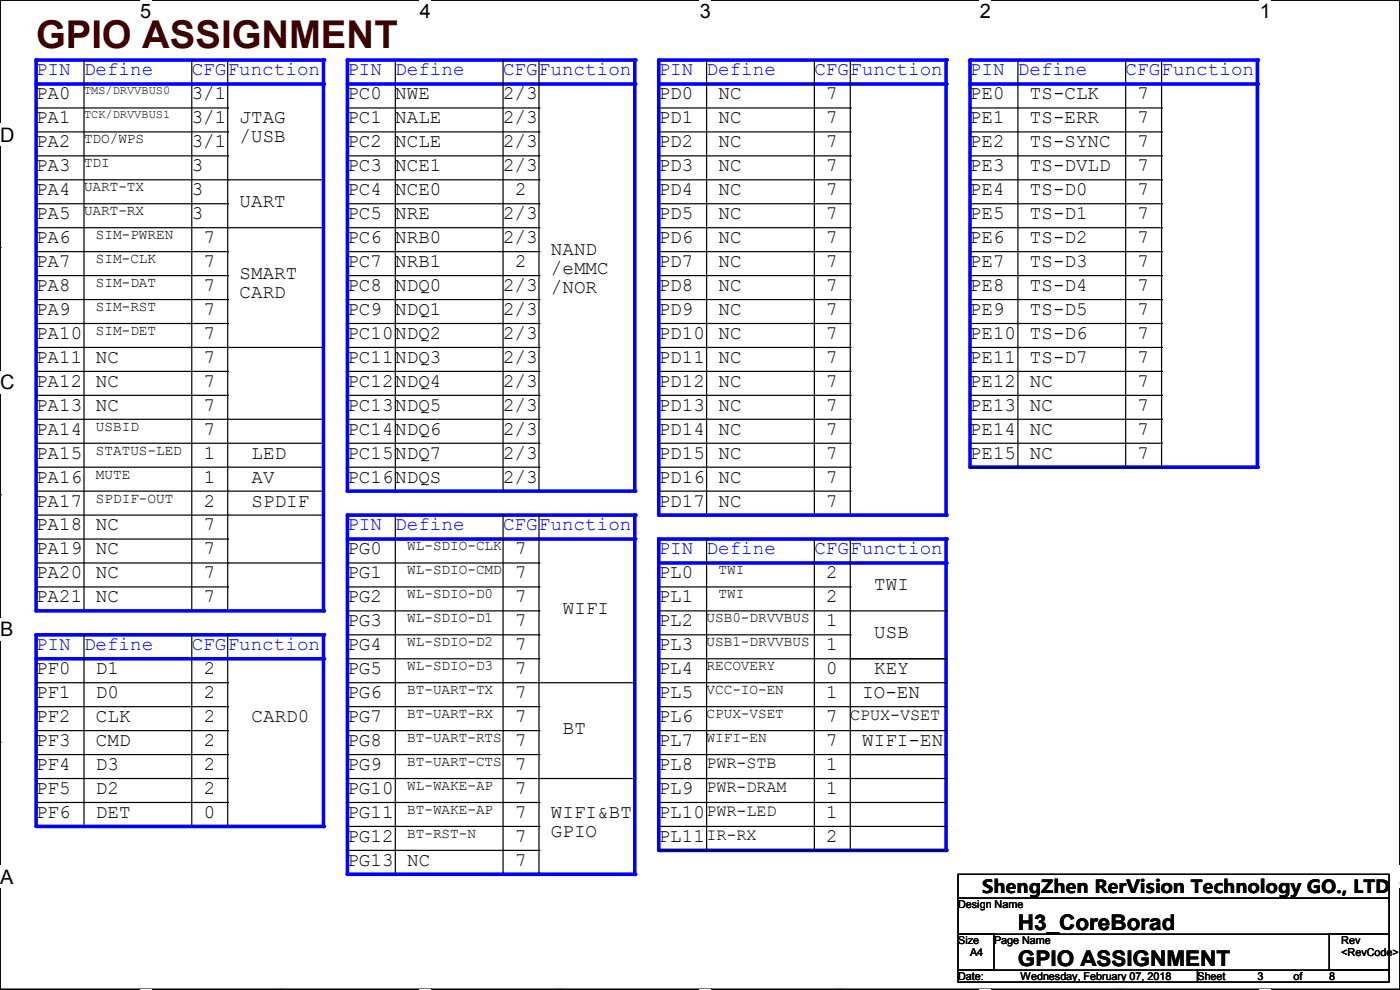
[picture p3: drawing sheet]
<svg xmlns="http://www.w3.org/2000/svg" width="297mm" height="210mm" viewBox="0 0 297 210" stroke-linecap="round" stroke-linejoin="round" font-family="sans-serif">
<path d="M0 0h297v209.8h-297z" fill="none" stroke="#000" stroke-width=".25"/>
<g fill="#fff">
<path d="M29.7 0h2.4v4.8h-2.4z"/>
<path d="M29.7 209.8h2.4v.2h-2.4z"/>
</g>
<path d="M59.4 0h.1M59.4 209.8h.1" fill="none" stroke="#000" stroke-width=".25"/>
<g fill="#fff">
<path d="M89.1 0h2.3v4.8h-2.3z"/>
<path d="M89.1 209.8h2.3v.2h-2.3z"/>
</g>
<path d="M118.8 0h.1M118.8 209.8h.1" fill="none" stroke="#000" stroke-width=".25"/>
<g fill="#fff">
<path d="M148.5 0h2.3v4.8h-2.3z"/>
<path d="M148.5 209.8h2.3v.2h-2.3z"/>
</g>
<path d="M178.2 0h.1M178.2 209.8h.1" fill="none" stroke="#000" stroke-width=".25"/>
<g fill="#fff">
<path d="M207.9 0h2.3v4.8h-2.3z"/>
<path d="M207.9 209.8h2.3v.2h-2.3z"/>
</g>
<path d="M237.6 0h.1M237.6 209.8h.1" fill="none" stroke="#000" stroke-width=".25"/>
<g fill="#fff">
<path d="M267.3 0h2.3v4.8h-2.3z"/>
<path d="M267.3 209.8h2.3v.2h-2.3z"/>
<path d="M0 26.2h3.1v4.8h-3.1z"/>
<path d="M0 78.7h3.1v4.7h-3.1z"/>
</g>
<path d="M0 52.5h.1M297 52.5h.1" fill="none" stroke="#000" stroke-width=".25"/>
<path d="M0 131.1h2.9v4.8h-2.9z" fill="#fff"/>
<path d="M0 104.9h.1M297 104.9h.1" fill="none" stroke="#000" stroke-width=".25"/>
<g fill="#fff">
<path d="M0 183.6h2.9v4.7h-2.9z"/>
<path d="M296.9 183.6h.1v4.7h-.1z"/>
</g>
<g fill="none" stroke="#000" stroke-width=".25">
<path d="M7.7 114.3h40.6M7.7 119.4h40.6M7.7 109.3h40.6M48.3 114.3h.1M48.3 119.4h.1M48.3 109.3h.1M7.7 124.5h40.6M48.3 124.5h.1M0 157.4h.1M297 157.4h.1M7.7 170.2h40.6M48.3 170.2h.1"/>
<path d="M139.7 170.2h40.7M139.7 175.3h40.7M180.4 175.3h.1M180.4 170.2h.1M139.7 180.4h40.7M180.4 180.4h.1"/>
</g>
<path d="M205.8 12.7h60.9" fill="none" stroke="#00f" stroke-width=".76"/>
<circle cx="266.7" cy="12.7" r=".38" fill="#00f"/>
<path d="M205.8 12.7v86.4" fill="none" stroke="#00f" stroke-width=".76"/>
<circle cx="205.8" cy="12.7" r=".38" fill="#00f"/>
<path d="M205.8 17.8h60.9" fill="none" stroke="#00f" stroke-width=".76"/>
<circle cx="266.7" cy="17.8" r=".38" fill="#00f"/>
<path d="M266.7 12.7v86.4" fill="none" stroke="#00f" stroke-width=".76"/>
<circle cx="266.7" cy="12.7" r=".38" fill="#00f"/>
<g fill="none" stroke="#000" stroke-width=".25">
<path d="M215.9 12.7h.1M215.9 12.7v86.4M238.8 12.7h.1M238.8 12.7v86.4M246.4 12.7h.1M246.4 12.7v86.4M205.8 22.9h40.6M205.8 28h40.6M205.8 33.1h40.6M205.8 38.1h40.6M246.4 22.9h.1M246.4 28h.1"/>
<path d="M246.4 33.1h.1M246.4 38.1h.1M205.8 43.2h40.6M205.8 48.3h40.6M205.8 53.4h40.6M205.8 58.5h40.6M246.4 43.2h.1M246.4 48.3h.1M246.4 53.4h.1M246.4 58.5h.1M205.8 63.5h40.6M205.8 68.6h40.6"/>
<path d="M205.8 73.7h40.6M205.8 78.8h40.6M246.4 63.5h.1M246.4 68.6h.1M246.4 73.7h.1M246.4 78.8h.1M205.8 83.9h40.6M205.8 88.9h40.6M205.8 94h40.6M205.8 99.1h40.6M246.4 83.9h.1M246.4 88.9h.1"/>
<path d="M246.4 94h.1M246.4 99.1h.1"/>
</g>
<path d="M205.8 99.1h60.9" fill="none" stroke="#00f" stroke-width=".76"/>
<circle cx="266.7" cy="99.1" r=".38" fill="#00f"/>
<path d="M7.7 134.7h60.9" fill="none" stroke="#00f" stroke-width=".76"/>
<circle cx="68.6" cy="134.7" r=".38" fill="#00f"/>
<path d="M7.7 134.7v40.6" fill="none" stroke="#00f" stroke-width=".76"/>
<circle cx="7.7" cy="134.7" r=".38" fill="#00f"/>
<path d="M7.7 139.7h60.9" fill="none" stroke="#00f" stroke-width=".76"/>
<circle cx="68.6" cy="139.7" r=".38" fill="#00f"/>
<path d="M68.6 134.7v40.6" fill="none" stroke="#00f" stroke-width=".76"/>
<circle cx="68.6" cy="134.7" r=".38" fill="#00f"/>
<g fill="none" stroke="#000" stroke-width=".25">
<path d="M17.8 134.7h.1M17.8 134.7v40.6M40.7 134.7h.1M40.7 134.7v40.6M48.3 134.7h.1M48.3 134.7v40.6M7.7 144.8h40.6M7.7 149.9h40.6M7.7 155h40.6M48.3 144.8h.1M48.3 149.9h.1M48.3 155h.1"/>
<path d="M7.7 160.1h40.6M7.7 165.1h40.6M48.3 160.1h.1M48.3 165.1h.1"/>
</g>
<path d="M7.7 175.3h60.9" fill="none" stroke="#00f" stroke-width=".76"/>
<circle cx="68.6" cy="175.3" r=".38" fill="#00f"/>
<path d="M73.7 109.3h61" fill="none" stroke="#00f" stroke-width=".76"/>
<circle cx="134.7" cy="109.3" r=".38" fill="#00f"/>
<path d="M73.7 109.3v76.2" fill="none" stroke="#00f" stroke-width=".76"/>
<circle cx="73.7" cy="109.3" r=".38" fill="#00f"/>
<path d="M73.7 114.3h61" fill="none" stroke="#00f" stroke-width=".76"/>
<circle cx="134.7" cy="114.3" r=".38" fill="#00f"/>
<path d="M134.7 109.3v76.2" fill="none" stroke="#00f" stroke-width=".76"/>
<circle cx="134.7" cy="109.3" r=".38" fill="#00f"/>
<g fill="none" stroke="#000" stroke-width=".25">
<path d="M73.7 119.4h40.6M83.9 109.3h.1M83.9 109.3v76.2M106.7 109.3h.1M106.7 109.3v76.2M114.3 109.3h.1M114.3 119.4h.1M114.3 109.3v76.2M73.7 124.5h40.6M73.7 129.6h40.6M73.7 134.7h40.6M73.7 139.7h40.6"/>
<path d="M114.3 124.5h.1M114.3 129.6h.1M114.3 134.7h.1M114.3 139.7h.1M73.7 144.8h61M73.7 149.9h40.6M73.7 155h40.6M114.3 149.9h.1M114.3 155h.1M134.7 144.8h.1M73.7 160.1h40.6M73.7 165.1h61"/>
<path d="M73.7 170.2h40.6M73.7 175.3h40.6M114.3 160.1h.1M114.3 170.2h.1M114.3 175.3h.1M134.7 165.1h.1M73.7 180.4h40.6M73.7 185.5h40.6M114.3 180.4h.1M114.3 185.5h.1"/>
</g>
<path d="M73.7 185.5h61" fill="none" stroke="#00f" stroke-width=".76"/>
<circle cx="134.7" cy="185.5" r=".38" fill="#00f"/>
<path d="M139.7 114.3h61" fill="none" stroke="#00f" stroke-width=".76"/>
<circle cx="200.7" cy="114.3" r=".38" fill="#00f"/>
<path d="M139.7 114.3v66.1" fill="none" stroke="#00f" stroke-width=".76"/>
<circle cx="139.7" cy="114.3" r=".38" fill="#00f"/>
<path d="M139.7 119.4h61" fill="none" stroke="#00f" stroke-width=".76"/>
<circle cx="200.7" cy="119.4" r=".38" fill="#00f"/>
<path d="M200.7 114.3v66.1" fill="none" stroke="#00f" stroke-width=".76"/>
<circle cx="200.7" cy="114.3" r=".38" fill="#00f"/>
<g fill="none" stroke="#000" stroke-width=".25">
<path d="M149.9 114.3h.1M149.9 114.3v66.1M172.8 114.3h.1M172.8 114.3v66.1M180.4 114.3h.1M180.4 114.3v66.1M139.7 124.5h40.7M139.7 129.6h40.7M139.7 134.7h40.7M139.7 139.7h40.7M180.4 124.5h.1M180.4 129.6h.1"/>
<path d="M180.4 134.7h.1M180.4 139.7h.1M139.7 144.8h40.7M139.7 149.9h40.7M139.7 155h40.7M180.4 144.8h.1M180.4 149.9h.1M180.4 155h.1"/>
</g>
<path d="M139.7 180.4h61" fill="none" stroke="#00f" stroke-width=".76"/>
<circle cx="200.7" cy="180.4" r=".38" fill="#00f"/>
<path d="M139.7 160.1h40.7M180.4 160.1h.1" fill="none" stroke="#000" stroke-width=".25"/>
<path d="M7.7 12.7h60.9" fill="none" stroke="#00f" stroke-width=".76"/>
<circle cx="68.6" cy="12.7" r=".38" fill="#00f"/>
<path d="M7.7 12.7v116.9" fill="none" stroke="#00f" stroke-width=".76"/>
<circle cx="7.7" cy="12.7" r=".38" fill="#00f"/>
<path d="M7.7 17.8h60.9" fill="none" stroke="#00f" stroke-width=".76"/>
<circle cx="68.6" cy="17.8" r=".38" fill="#00f"/>
<path d="M68.6 12.7v116.9" fill="none" stroke="#00f" stroke-width=".76"/>
<circle cx="68.6" cy="12.7" r=".38" fill="#00f"/>
<g fill="none" stroke="#000" stroke-width=".25">
<path d="M17.8 12.7h.1M17.8 12.7v116.9M40.7 12.7h.1M40.7 12.7v116.9M48.3 12.7h.1M48.3 12.7v116.9M7.7 22.9h40.6M7.7 28h40.6M7.7 33.1h40.6M7.7 38.1h40.6M48.3 22.9h.1M48.3 28h.1"/>
<path d="M48.3 33.1h.1M48.3 38.1h.1M7.7 43.2h40.6M7.7 48.3h40.6M7.7 53.4h40.6M7.7 58.5h40.6M48.3 43.2h.1M48.3 48.3h.1M48.3 53.4h.1M48.3 58.5h.1M7.7 63.5h40.6M7.7 68.6h40.6"/>
<path d="M7.7 73.7h40.6M7.7 78.8h40.6M48.3 63.5h.1M48.3 68.6h.1M48.3 73.7h.1M48.3 78.8h.1M7.7 83.9h40.6M7.7 88.9h40.6M7.7 99.1h40.6M48.3 83.9h.1M48.3 88.9h.1M48.3 99.1h.1"/>
<path d="M7.7 104.2h40.6M48.3 104.2h.1M7.7 129.6h40.6M48.3 129.6h.1"/>
</g>
<path d="M7.7 129.6h60.9" fill="none" stroke="#00f" stroke-width=".76"/>
<circle cx="68.6" cy="129.6" r=".38" fill="#00f"/>
<g fill="none" stroke="#000" stroke-width=".25">
<path d="M48.3 38.1h20.3M68.6 38.1h.1M48.3 48.3h20.3M68.6 48.3h.1M48.3 73.7h20.3M68.6 73.7h.1M7.7 94h60.9M48.3 99.1h20.3M48.3 88.9h20.3M68.6 99.1h.1M68.6 88.9h.1M68.6 94h.1"/>
<path d="M205.8 99.1h40.6M246.4 99.1h.1M48.3 119.4h20.3M48.3 109.3h20.3M48.3 104.2h20.3M68.6 119.4h.1M68.6 109.3h.1M68.6 104.2h.1M139.7 165.1h61M180.4 165.1h.1M180.4 160.1h20.3M180.4 170.2h20.3"/>
<path d="M180.4 175.3h20.3M200.7 160.1h.1M200.7 165.1h.1M200.7 170.2h.1M200.7 175.3h.1M139.7 180.4h61M180.4 180.4h.1M200.7 180.4h.1"/>
</g>
<path d="M73.7 12.7h61" fill="none" stroke="#00f" stroke-width=".76"/>
<circle cx="134.7" cy="12.7" r=".38" fill="#00f"/>
<path d="M73.7 12.7v91.5" fill="none" stroke="#00f" stroke-width=".76"/>
<circle cx="73.7" cy="12.7" r=".38" fill="#00f"/>
<path d="M73.7 17.8h61" fill="none" stroke="#00f" stroke-width=".76"/>
<circle cx="134.7" cy="17.8" r=".38" fill="#00f"/>
<path d="M134.7 12.7v91.5" fill="none" stroke="#00f" stroke-width=".76"/>
<circle cx="134.7" cy="12.7" r=".38" fill="#00f"/>
<g fill="none" stroke="#000" stroke-width=".25">
<path d="M83.9 12.7h.1M83.9 12.7v91.5M106.7 12.7h.1M106.7 12.7v91.5M114.3 12.7h.1M114.3 12.7v91.5M73.7 22.9h40.6M73.7 28h40.6M73.7 33.1h40.6M73.7 38.1h40.6M114.3 22.9h.1M114.3 28h.1"/>
<path d="M114.3 33.1h.1M114.3 38.1h.1M73.7 43.2h40.6M73.7 48.3h40.6M73.7 53.4h40.6M73.7 58.5h40.6M114.3 43.2h.1M114.3 48.3h.1M114.3 53.4h.1M114.3 58.5h.1M73.7 63.5h40.6M73.7 68.6h40.6"/>
<path d="M73.7 73.7h40.6M73.7 78.8h40.6M114.3 63.5h.1M114.3 68.6h.1M114.3 73.7h.1M114.3 78.8h.1M73.7 83.9h40.6M73.7 88.9h40.6M73.7 94h40.6M73.7 99.1h40.6M114.3 83.9h.1M114.3 88.9h.1"/>
<path d="M114.3 94h.1M114.3 99.1h.1M73.7 104.2h40.6M114.3 104.2h.1"/>
</g>
<path d="M73.7 104.2h61" fill="none" stroke="#00f" stroke-width=".76"/>
<circle cx="134.7" cy="104.2" r=".38" fill="#00f"/>
<path d="M139.7 12.7h61" fill="none" stroke="#00f" stroke-width=".76"/>
<circle cx="200.7" cy="12.7" r=".38" fill="#00f"/>
<path d="M139.7 12.7v96.6" fill="none" stroke="#00f" stroke-width=".76"/>
<circle cx="139.7" cy="12.7" r=".38" fill="#00f"/>
<path d="M139.7 17.8h61" fill="none" stroke="#00f" stroke-width=".76"/>
<circle cx="200.7" cy="17.8" r=".38" fill="#00f"/>
<path d="M200.7 12.7v96.6" fill="none" stroke="#00f" stroke-width=".76"/>
<circle cx="200.7" cy="12.7" r=".38" fill="#00f"/>
<g fill="none" stroke="#000" stroke-width=".25">
<path d="M149.9 12.7h.1M149.9 12.7v96.6M172.8 12.7h.1M172.8 12.7v96.6M180.4 12.7h.1M180.4 12.7v96.6M139.7 22.9h40.7M139.7 28h40.7M139.7 33.1h40.7M139.7 38.1h40.7M180.4 22.9h.1M180.4 28h.1"/>
<path d="M180.4 33.1h.1M180.4 38.1h.1M139.7 43.2h40.7M139.7 48.3h40.7M139.7 53.4h40.7M139.7 58.5h40.7M180.4 43.2h.1M180.4 48.3h.1M180.4 53.4h.1M180.4 58.5h.1M139.7 63.5h40.7M139.7 68.6h40.7"/>
<path d="M139.7 73.7h40.7M139.7 78.8h40.7M180.4 63.5h.1M180.4 68.6h.1M180.4 73.7h.1M180.4 78.8h.1M139.7 83.9h40.7M139.7 88.9h40.7M139.7 94h40.7M139.7 99.1h40.7M180.4 83.9h.1M180.4 88.9h.1"/>
<path d="M180.4 94h.1M180.4 99.1h.1M139.7 104.2h40.7M139.7 109.3h40.7M180.4 104.2h.1M180.4 109.3h.1"/>
</g>
<path d="M139.7 109.3h61" fill="none" stroke="#00f" stroke-width=".76"/>
<circle cx="200.7" cy="109.3" r=".38" fill="#00f"/>
<g fill="none" stroke="#000" stroke-width=".25">
<path d="M180.4 139.7h20.3M180.4 129.6h20.3M200.7 139.7h.1M200.7 129.6h.1M180.4 149.9h20.3M180.4 155h20.3M180.4 144.8h20.3M200.7 149.9h.1M200.7 155h.1M200.7 144.8h.1M180.4 160.1h20.3M200.7 160.1h.1"/>
<path d="M203.2 185.5h91.5v5h-91.5zM203.2 190.5h91.5v7.7h-91.5zM203.2 198.2h7.7v7.6h-7.7zM282 198.2h12.7v7.6h-12.7zM203.2 205.8h50.8v2.5h-50.8zM254 205.8h40.7v2.5h-40.7z"/>
</g>
<text font-size="8.1" fill="#400000" x="7.7" y="10.1">GPIO ASSIGNMENT</text>
<g font-size="4.6">
<text x="215.9" y="197.3">H3_CoreBorad</text>
<text x="215.9" y="204.9">GPIO ASSIGNMENT</text>
</g>
<g font-size="4.2">
<text x="29.7" y="3.9">5</text>
<text x="89.1" y="3.9">4</text>
<text x="148.5" y="3.9">3</text>
<text x="207.9" y="3.9">2</text>
<text x="267.2" y="3.9">1</text>
<text x="0" y="30.1">D</text>
<text x="0" y="82.5">C</text>
<text x="0" y="135">B</text>
<text x="0" y="187.4">A</text>
<text x="297" y="187.4">A</text>
</g>
<g font-size="4.1" fill="#00f">
<text x="7.7" y="16">PIN Define</text>
<text x="40.7" y="16">CFGFunction</text>
<text x="73.7" y="16">PIN Define</text>
<text x="106.7" y="16">CFGFunction</text>
<text x="139.7" y="16">PIN Define</text>
<text x="172.8" y="16">CFGFunction</text>
<text x="205.8" y="16">PIN Define</text>
<text x="238.8" y="16">CFGFunction</text>
<text x="73.7" y="112.5">PIN Define</text>
<text x="106.7" y="112.5">CFGFunction</text>
<text x="139.7" y="117.6">PIN Define</text>
<text x="172.8" y="117.6">CFGFunction</text>
<text x="7.7" y="137.9">PIN Define</text>
<text x="40.7" y="137.9">CFGFunction</text>
</g>
<g font-size="4.1">
<text x="7.7" y="21.1">PA0</text>
<text x="40.7" y="21.1">3/1</text>
<text x="73.7" y="21.1">PC0 NWE</text>
<text x="106.7" y="21.1">2/3</text>
<text x="139.7" y="21.1">PD0</text>
<text x="152.4" y="21.1">NC</text>
<text x="175.3" y="21.1">7</text>
<text x="205.8" y="21.1">PE0</text>
<text x="218.5" y="21.1">TS-CLK</text>
<text x="241.3" y="21.1">7</text>
<text x="7.7" y="26.2">PA1</text>
<text x="40.7" y="26.2">3/1</text>
<text x="50.8" y="26.2">JTAG</text>
<text x="73.7" y="26.2">PC1 NALE</text>
<text x="106.7" y="26.2">2/3</text>
<text x="139.7" y="26.2">PD1</text>
<text x="152.4" y="26.2">NC</text>
<text x="175.3" y="26.2">7</text>
<text x="205.8" y="26.2">PE1</text>
<text x="218.5" y="26.2">TS-ERR</text>
<text x="241.3" y="26.2">7</text>
<text x="7.7" y="31.2">PA2</text>
<text x="40.7" y="31.2">3/1</text>
<text x="50.8" y="30.2">/USB</text>
<text x="73.7" y="31.2">PC2 NCLE</text>
<text x="106.7" y="31.2">2/3</text>
<text x="139.7" y="31.2">PD2</text>
<text x="152.4" y="31.2">NC</text>
<text x="175.3" y="31.2">7</text>
<text x="205.8" y="31.2">PE2</text>
<text x="218.5" y="31.2">TS-SYNC</text>
<text x="241.3" y="31.2">7</text>
<text x="7.7" y="36.3">PA3</text>
<text x="7.7" y="41.4">PA4</text>
<text x="40.7" y="36.3">3</text>
<text x="40.7" y="41.4">3</text>
<text x="73.7" y="36.3">PC3 NCE1</text>
<text x="73.7" y="41.4">PC4 NCE0</text>
<text x="106.7" y="36.3">2/3</text>
<text x="109.3" y="41.4">2</text>
<text x="139.7" y="36.3">PD3</text>
<text x="139.7" y="41.4">PD4</text>
<text x="152.4" y="36.3">NC</text>
<text x="152.4" y="41.4">NC</text>
<text x="175.3" y="36.3">7</text>
<text x="175.3" y="41.4">7</text>
<text x="205.8" y="36.3">PE3</text>
<text x="205.8" y="41.4">PE4</text>
<text x="218.5" y="36.3">TS-DVLD</text>
<text x="218.5" y="41.4">TS-D0</text>
<text x="241.3" y="36.3">7</text>
<text x="241.3" y="41.4">7</text>
<text x="7.7" y="46.5">PA5</text>
<text x="40.7" y="46.5">3</text>
<text x="50.8" y="43.9">UART</text>
<text x="73.7" y="46.5">PC5 NRE</text>
<text x="106.7" y="46.5">2/3</text>
<text x="139.7" y="46.5">PD5</text>
<text x="152.4" y="46.5">NC</text>
<text x="175.3" y="46.5">7</text>
<text x="205.8" y="46.5">PE5</text>
<text x="218.5" y="46.5">TS-D1</text>
<text x="241.3" y="46.5">7</text>
<text x="7.7" y="51.6">PA6</text>
<text x="43.2" y="51.6">7</text>
<text x="73.7" y="51.6">PC6 NRB0</text>
<text x="106.7" y="51.6">2/3</text>
<text x="139.7" y="51.6">PD6</text>
<text x="152.4" y="51.6">NC</text>
<text x="175.3" y="51.6">7</text>
<text x="205.8" y="51.6">PE6</text>
<text x="218.5" y="51.6">TS-D2</text>
<text x="241.3" y="51.6">7</text>
<text x="7.7" y="56.6">PA7</text>
<text x="43.2" y="56.6">7</text>
<text x="50.8" y="59.2">SMART</text>
<text x="73.7" y="56.6">PC7 NRB1</text>
<text x="109.3" y="56.6">2</text>
<text x="116.9" y="54.1">NAND</text>
<text x="116.9" y="58.2">/eMMC</text>
<text x="139.7" y="56.6">PD7</text>
<text x="152.4" y="56.6">NC</text>
<text x="175.3" y="56.6">7</text>
<text x="205.8" y="56.6">PE7</text>
<text x="218.5" y="56.6">TS-D3</text>
<text x="241.3" y="56.6">7</text>
<text x="7.7" y="61.7">PA8</text>
<text x="43.2" y="61.7">7</text>
<text x="50.8" y="63.2">CARD</text>
<text x="73.7" y="61.7">PC8 NDQ0</text>
<text x="106.7" y="61.7">2/3</text>
<text x="116.9" y="62.2">/NOR</text>
<text x="139.7" y="61.7">PD8</text>
<text x="152.4" y="61.7">NC</text>
<text x="175.3" y="61.7">7</text>
<text x="205.8" y="61.7">PE8</text>
<text x="218.5" y="61.7">TS-D4</text>
<text x="241.3" y="61.7">7</text>
<text x="7.7" y="66.8">PA9</text>
<text x="7.7" y="71.9">PA10</text>
<text x="43.2" y="66.8">7</text>
<text x="43.2" y="71.9">7</text>
<text x="73.7" y="66.8">PC9 NDQ1</text>
<text x="73.7" y="71.9">PC10NDQ2</text>
<text x="106.7" y="66.8">2/3</text>
<text x="106.7" y="71.9">2/3</text>
<text x="139.7" y="66.8">PD9</text>
<text x="139.7" y="71.9">PD10</text>
<text x="152.4" y="71.9">NC</text>
<text x="152.4" y="66.8">NC</text>
<text x="175.3" y="66.8">7</text>
<text x="175.3" y="71.9">7</text>
<text x="205.8" y="66.8">PE9</text>
<text x="205.8" y="71.9">PE10</text>
<text x="218.5" y="66.8">TS-D5</text>
<text x="218.5" y="71.9">TS-D6</text>
<text x="241.3" y="66.8">7</text>
<text x="241.3" y="71.9">7</text>
<text x="7.7" y="77">PA11</text>
<text x="20.4" y="77">NC</text>
<text x="43.2" y="77">7</text>
<text x="73.7" y="77">PC11NDQ3</text>
<text x="106.7" y="77">2/3</text>
<text x="139.7" y="77">PD11</text>
<text x="152.4" y="77">NC</text>
<text x="175.3" y="77">7</text>
<text x="205.8" y="77">PE11</text>
<text x="218.5" y="77">TS-D7</text>
<text x="241.3" y="77">7</text>
<text x="7.7" y="82">PA12</text>
<text x="20.4" y="82">NC</text>
<text x="43.2" y="82">7</text>
<text x="73.7" y="82">PC12NDQ4</text>
<text x="106.7" y="82">2/3</text>
<text x="139.7" y="82">PD12</text>
<text x="152.4" y="82">NC</text>
<text x="175.3" y="82">7</text>
<text x="205.8" y="82">PE12</text>
<text x="218.5" y="82">NC</text>
<text x="241.3" y="82">7</text>
<text x="7.7" y="87.1">PA13</text>
<text x="20.4" y="87.1">NC</text>
<text x="43.2" y="87.1">7</text>
<text x="73.7" y="87.1">PC13NDQ5</text>
<text x="106.7" y="87.1">2/3</text>
<text x="139.7" y="87.1">PD13</text>
<text x="152.4" y="87.1">NC</text>
<text x="175.3" y="87.1">7</text>
<text x="205.8" y="87.1">PE13</text>
<text x="218.5" y="87.1">NC</text>
<text x="241.3" y="87.1">7</text>
<text x="7.7" y="92.2">PA14</text>
<text x="43.2" y="92.2">7</text>
<text x="73.7" y="92.2">PC14NDQ6</text>
<text x="106.7" y="92.2">2/3</text>
<text x="139.7" y="92.2">PD14</text>
<text x="152.4" y="92.2">NC</text>
<text x="175.3" y="92.2">7</text>
<text x="205.8" y="92.2">PE14</text>
<text x="218.5" y="92.2">NC</text>
<text x="241.3" y="92.2">7</text>
<text x="7.7" y="97.3">PA15</text>
<text x="43.2" y="97.3">1</text>
<text x="53.4" y="97.3">LED</text>
<text x="73.7" y="97.3">PC15NDQ7</text>
<text x="106.7" y="97.3">2/3</text>
<text x="139.7" y="97.3">PD15</text>
<text x="152.4" y="97.3">NC</text>
<text x="175.3" y="97.3">7</text>
<text x="205.8" y="97.3">PE15</text>
<text x="218.5" y="97.3">NC</text>
<text x="241.3" y="97.3">7</text>
<text x="7.7" y="102.4">PA16</text>
<text x="7.7" y="107.4">PA17</text>
<text x="43.2" y="107.4">2</text>
<text x="43.2" y="102.4">1</text>
<text x="53.4" y="107.4">SPDIF</text>
<text x="53.4" y="102.4">AV</text>
<text x="73.7" y="102.4">PC16NDQS</text>
<text x="106.7" y="102.4">2/3</text>
<text x="139.7" y="102.4">PD16</text>
<text x="139.7" y="107.4">PD17</text>
<text x="152.4" y="102.4">NC</text>
<text x="152.4" y="107.4">NC</text>
<text x="175.3" y="102.4">7</text>
<text x="175.3" y="107.4">7</text>
<text x="7.7" y="112.5">PA18</text>
<text x="20.4" y="112.5">NC</text>
<text x="43.2" y="112.5">7</text>
<text x="7.7" y="117.6">PA19</text>
<text x="20.4" y="117.6">NC</text>
<text x="43.2" y="117.6">7</text>
<text x="73.7" y="117.6">PG0</text>
<text x="109.3" y="117.6">7</text>
<text x="7.7" y="122.7">PA20</text>
<text x="20.4" y="122.7">NC</text>
<text x="43.2" y="122.7">7</text>
<text x="73.7" y="122.7">PG1</text>
<text x="109.3" y="122.7">7</text>
<text x="139.7" y="122.7">PL0</text>
<text x="175.3" y="122.7">2</text>
<text x="185.5" y="125.2">TWI</text>
<text x="7.7" y="127.8">PA21</text>
<text x="20.4" y="127.8">NC</text>
<text x="43.2" y="127.8">7</text>
<text x="73.7" y="127.8">PG2</text>
<text x="109.3" y="127.8">7</text>
<text x="119.4" y="130.3">WIFI</text>
<text x="139.7" y="127.8">PL1</text>
<text x="175.3" y="127.8">2</text>
<text x="73.7" y="132.8">PG3</text>
<text x="73.7" y="137.9">PG4</text>
<text x="109.3" y="132.8">7</text>
<text x="109.3" y="137.9">7</text>
<text x="139.7" y="132.8">PL2</text>
<text x="139.7" y="137.9">PL3</text>
<text x="175.3" y="132.8">1</text>
<text x="175.3" y="137.9">1</text>
<text x="185.5" y="135.4">USB</text>
<text x="7.7" y="143">PF0</text>
<text x="20.4" y="143">D1</text>
<text x="43.2" y="143">2</text>
<text x="73.7" y="143">PG5</text>
<text x="109.3" y="143">7</text>
<text x="139.7" y="143">PL4</text>
<text x="175.3" y="143">0</text>
<text x="185.5" y="143">KEY</text>
<text x="7.7" y="148.1">PF1</text>
<text x="20.4" y="148.1">D0</text>
<text x="43.2" y="148.1">2</text>
<text x="73.7" y="148.1">PG6</text>
<text x="109.3" y="148.1">7</text>
<text x="139.7" y="148.1">PL5</text>
<text x="175.3" y="148.1">1</text>
<text x="182.9" y="148.1">IO-EN</text>
<text x="7.7" y="153.2">PF2</text>
<text x="20.4" y="153.2">CLK</text>
<text x="43.2" y="153.2">2</text>
<text x="53.4" y="153.2">CARD0</text>
<text x="73.7" y="153.2">PG7</text>
<text x="109.3" y="153.2">7</text>
<text x="119.4" y="155.7">BT</text>
<text x="139.7" y="153.2">PL6</text>
<text x="175.3" y="153.2">7</text>
<text x="7.7" y="158.2">PF3</text>
<text x="20.4" y="158.2">CMD</text>
<text x="43.2" y="158.2">2</text>
<text x="73.7" y="158.2">PG8</text>
<text x="109.3" y="158.2">7</text>
<text x="139.7" y="158.2">PL7</text>
<text x="175.3" y="158.2">7</text>
<text x="182.9" y="158.2">WIFI-EN</text>
<text x="7.7" y="163.3">PF4</text>
<text x="20.4" y="163.3">D3</text>
<text x="43.2" y="163.3">2</text>
<text x="73.7" y="163.3">PG9</text>
<text x="109.3" y="163.3">7</text>
<text x="139.7" y="163.3">PL8</text>
<text x="175.3" y="163.3">1</text>
<text x="7.7" y="173.5">PF6</text>
<text x="7.7" y="168.4">PF5</text>
<text x="20.4" y="168.4">D2</text>
<text x="20.4" y="173.5">DET</text>
<text x="43.2" y="168.4">2</text>
<text x="43.2" y="173.5">0</text>
<text x="73.7" y="168.4">PG10</text>
<text x="73.7" y="173.5">PG11</text>
<text x="109.3" y="168.4">7</text>
<text x="109.3" y="173.5">7</text>
<text x="116.9" y="173.5">WIFI&amp;BT</text>
<text x="139.7" y="173.5">PL10</text>
<text x="139.7" y="168.4">PL9</text>
<text x="175.3" y="168.4">1</text>
<text x="175.3" y="173.5">1</text>
<text x="73.7" y="178.6">PG12</text>
<text x="109.3" y="178.6">7</text>
<text x="116.9" y="177.5">GPIO</text>
<text x="139.7" y="178.6">PL11</text>
<text x="175.3" y="178.6">2</text>
<text x="73.7" y="183.6">PG13</text>
<text x="86.4" y="183.6">NC</text>
<text x="109.3" y="183.6">7</text>
</g>
<text font-size="3.8" x="208.3" y="189.5">ShengZhen RerVision Technology GO., LTD</text>
<g font-size="3.6">
<text x="180.4" y="152.7">CPUX-VSET</text>
<text x="149.9" y="167.9">PWR-DRAM</text>
<text x="149.9" y="162.9">PWR-STB</text>
<text x="149.9" y="173">PWR-LED</text>
<text x="149.9" y="178.1">IR-RX</text>
</g>
<g font-size="3">
<text x="17.8" y="30.4">TDO/WPS</text>
<text x="17.8" y="35.5">TDI</text>
<text x="17.8" y="40.6">UART-TX</text>
<text x="17.8" y="45.6">UART-RX</text>
<text x="20.4" y="50.7">SIM-PWREN</text>
<text x="20.4" y="55.8">SIM-CLK</text>
<text x="20.4" y="60.9">SIM-DAT</text>
<text x="20.4" y="66">SIM-RST</text>
<text x="20.4" y="71">SIM-DET</text>
<text x="20.4" y="91.4">USBID</text>
<text x="20.4" y="96.4">STATUS-LED</text>
<text x="20.4" y="101.5">MUTE</text>
<text x="20.4" y="106.6">SPDIF-OUT</text>
<text x="86.4" y="116.8">WL-SDIO-CLK</text>
<text x="86.4" y="121.8">WL-SDIO-CMD</text>
<text x="152.4" y="121.8">TWI</text>
<text x="86.4" y="126.9">WL-SDIO-D0</text>
<text x="86.4" y="132">WL-SDIO-D1</text>
<text x="149.9" y="132">USB0-DRVVBUS</text>
<text x="152.4" y="126.9">TWI</text>
<text x="86.4" y="137.1">WL-SDIO-D2</text>
<text x="149.9" y="137.1">USB1-DRVVBUS</text>
<text x="86.4" y="142.2">WL-SDIO-D3</text>
<text x="149.9" y="142.2">RECOVERY</text>
<text x="86.4" y="147.2">BT-UART-TX</text>
<text x="149.9" y="147.2">VCC-IO-EN</text>
<text x="86.4" y="152.3">BT-UART-RX</text>
<text x="149.9" y="152.3">CPUX-VSET</text>
<text x="86.4" y="157.4">BT-UART-RTS</text>
<text x="149.9" y="157.4">WIFI-EN</text>
<text x="86.4" y="162.5">BT-UART-CTS</text>
<text x="86.4" y="167.6">WL-WAKE-AP</text>
<text x="86.4" y="172.6">BT-WAKE-AP</text>
<text x="86.4" y="177.7">BT-RST-N</text>
</g>
<g font-size="2.5">
<text x="17.8" y="19.9">TMS/DRVVBUS0</text>
<text x="17.8" y="25">TCK/DRVVBUS1</text>
</g>
<g font-size="2.3">
<text x="203.3" y="192.6">Design Name</text>
<text x="203.3" y="200.2">Size</text>
<text x="205.8" y="202.8">A4</text>
<text x="210.9" y="200.2">Page Name</text>
<text x="284.5" y="200.2">Rev</text>
<text x="284.5" y="202.8">&lt;RevCode&gt;</text>
<text x="203.3" y="207.9">Date:</text>
<text x="216.5" y="207.9">Wednesday, February 07, 2018</text>
<text x="254.1" y="207.9">Sheet</text>
<text x="266.8" y="207.9">3</text>
<text x="274.4" y="207.9">of</text>
<text x="282" y="207.9">8</text>
</g>
</svg>
